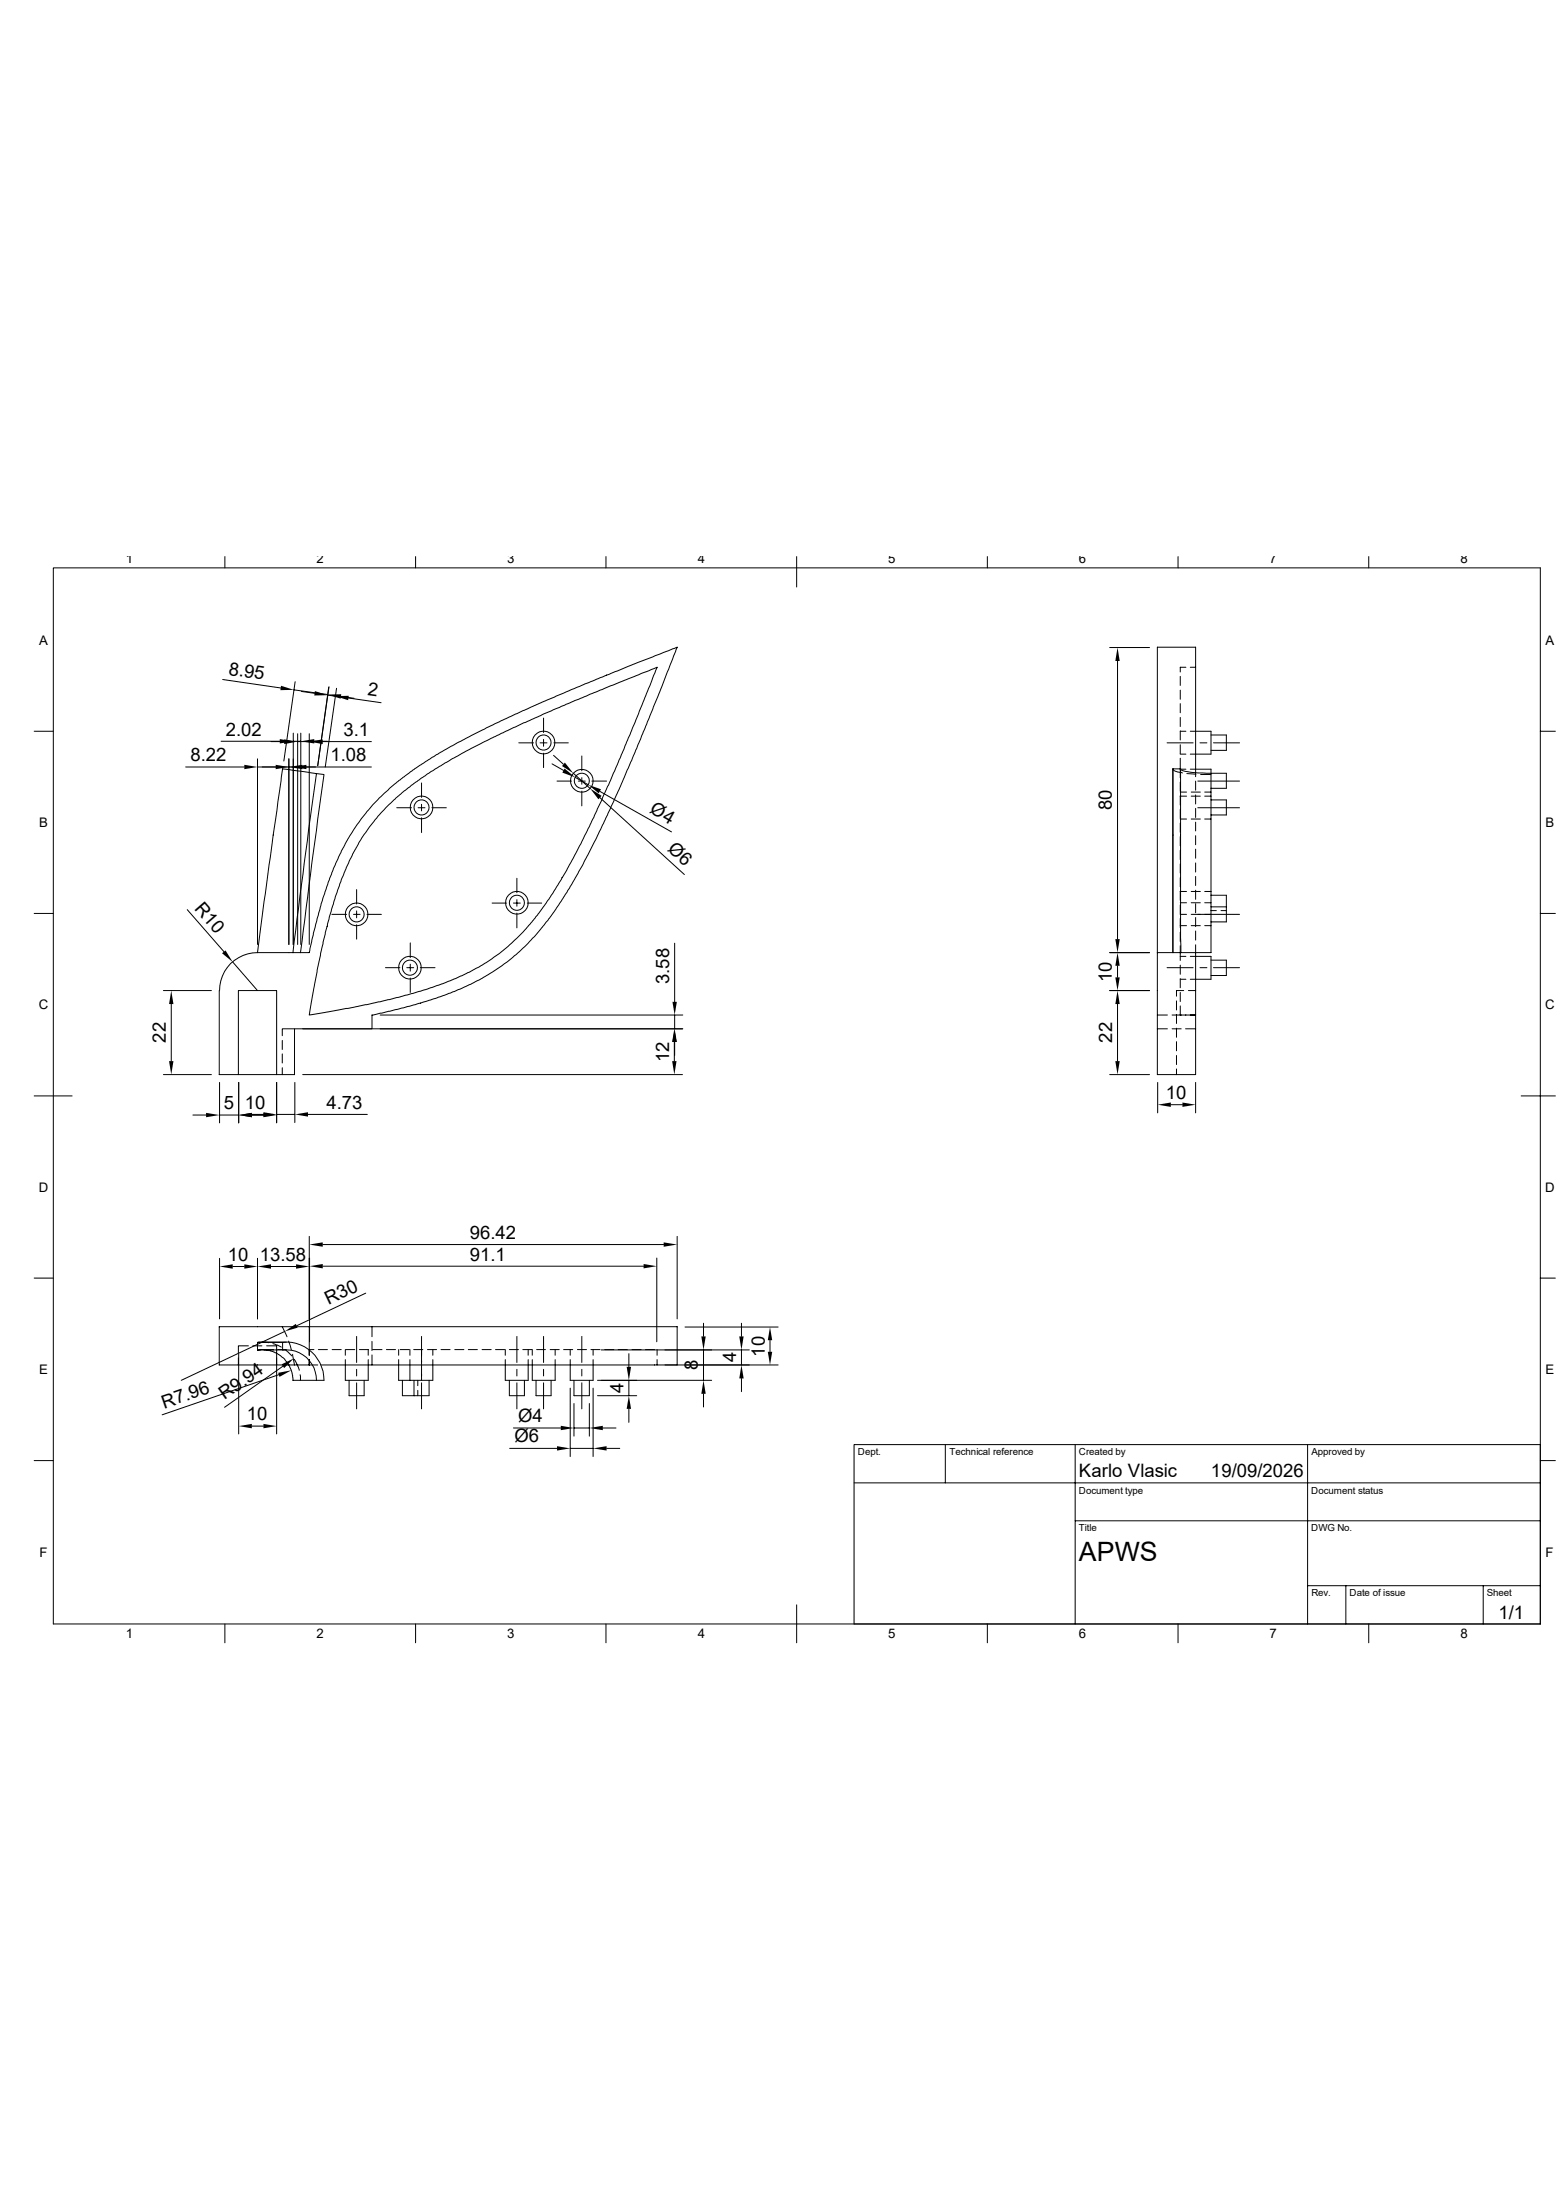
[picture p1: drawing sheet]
<svg xmlns="http://www.w3.org/2000/svg" width="210mm" height="297mm" viewBox="0 0 210 297" stroke-linecap="round" stroke-linejoin="round" font-family="sans-serif">
<g fill="none" stroke="#000" stroke-width=".13">
<path d="M7.2 76.7h200.7v142.5h-200.7zM30.4 75.1v1.6M56.1 75.1v1.6M81.8 75.1v1.6M107.5 75.1v4.1M133.3 75.1v1.6M159 75.1v1.6M184.7 75.1v1.6M4.6 98.7h2.6M30.1 91.7l7.8 1.2M39.6 99v28.5M39.7 93.1l4.5 .7"/>
<path d="M39.8 92l-1.5 10.7M40.2 99.1v28.4M40.6 99v28.5M40.7 93.3l1.8 .3M41.7 99.1v28.4M44.2 93.9l1.1 .1M44.4 92.7l-1.5 10.7 1.5-10.6M45.4 92.9l-1.5 10.6M46 94l1.8 .3M47 94.2l4.4 .7M73.4 96.9v2M73.4 99.8v1"/>
<path d="M149.8 87.4h5.4M150.8 89.2v37.6M159.3 98.7h.8M159.3 98.7v1.2M159.3 96.9v1.2M159.3 95v1.2M159.3 93.2v1.2M159.3 91.3v1.2M160.1 90.1h-.8v.6M160.7 98.7h2.7v3.1h-2.7M160.7 90.1h.7M163.4 99.2h2.1v2.1h-2.1"/>
<path d="M207.9 98.7h2M25.1 103.5h7.9M29.8 100.1h8M34.8 103.5h4.8M34.8 102.4v25.1M36.6 100.1h1.8M39 102.4v25.1M39.6 100.1h1M40.2 100.1h1.5M40.8 103.5h9.3M42.4 100.1h1.8M42.7 104.4l-1 7.6-2.2 16.6"/>
<path d="M43.6 100.1h6.5M52.3 108.8l2.3-2 2.3-1.8 3.2-2 3.5-2 4.1-2 5.7-2.6 6.2-2.7 9.1-3.6-5.8 14-2.7 6.2-1.8 3.6-1.9 3.6-2.4 3.9-1.5 2.1-1.8 2.1a28.2 28.2 0 0 1-12 7.5l-3 1-4.5 1.2-4.4 .8-5.2 .9 1.2-6.4 1.5-6.8 1.7-5 1-2.5 1.2-2.3a24.4 24.4 0 0 1 4-5.2zM53.6 109.1h1.9M56.4 109.1h1M56.9 105.7v2M56.9 108.6v.9M56.9 110.4v2M58.3 109.1h1.9M69.8 118.6v1.9M70 100.3h2M72.9 100.3h.9M73.4 101.7v1.9"/>
<path d="M74.5 103.1l1.6 .9M74.7 102l1.3 1.2M74.8 100.3h1.9M75.2 105.5h1.9M77.4 104.4l2.3 2.1M77.6 104.9l1.8 1.1M78.1 105.5h.9M78.5 102.1v2M78.5 105v.9M78.5 106.8v2M79.9 105.5h2M81 107.7l11.4 10.4"/>
<path d="M81 106.8l9.6 5.5M157.5 100.3h3.5M158.3 103.8a1.57 1.57 0 0 0 1.3 .6M158.3 103.8v24.8M158.3 103.8h.1M159.3 103.8v1.2M159.3 105.6v1.2M159.3 107.4v1.3M159.3 109.3v1.2M159.3 111.1v1.3M159.3 112.9v1.3M159.3 114.8v1.2"/>
<path d="M159.3 116.6v1.3M159.3 118.5v1.2M159.3 110.6h.8M159.3 107.5h.8M159.3 101.8h.8M159.3 106.9h.8M159.3 103.8h.8M159.3 102.4v1.4M159.3 100.5v1.3M159.3 103.8l.1 24.8M159.3 103.8h-1v24.8M159.3 103.8v.1"/>
<path d="M159.4 103.9a9.6 9.6 0 0 0 3.5 .5h2.6v2h-2.1M160.2 104.4l1.2 .1M160.7 103.8h2.7v24.8h-2M160.8 110.6h1.2M160.8 107.5h1.2M160.8 106.9h1.2M161.4 118.3v1.2M161.4 116.5v1.2M161.4 114.6v1.3M161.4 112.8v1.2M161.4 111v1.2M161.4 109.1v1.3"/>
<path d="M161.4 107.3v1.2M161.4 105.5v1.2M161.4 104.9v-17.5h-5.2v41.2M161.7 109.1h5.6M161.7 105.5h5.6M162 100.3h.9M162.1 104.6h1.3M162.6 110.6h.8M162.6 107.5h.8M162.6 106.9h.8M163.4 108h2.1v2h-2.1M163.8 100.3h3.5"/>
<path d="M4.6 123.3h2.6M22.1 133.7h6.4M23.1 135.6v7.7M25.3 122.8l4.9 5.7M29.6 133.7v11.4h2.6M31.4 129.9l3.4 3.8M32.2 133.7h5.1v11.4h-5.1zM34.8 128.6h4.7M34.8 128.6a5.1 5.1 0 0 0-5.2 5.1M34.8 128.6l3.3-24.8 5.6 .8-3.1 24M39.5 128.6h2.2l1.1-4.6 1.5-4.8 1.4-3.5 1.7-3.1a31.3 31.3 0 0 1 10.3-9.9l4-2.4 4-2 4.9-2.4 8.4-3.6 12.4-4.9-6.1 15.3-2.5 5.5-2.3 4.9-1.9 3.7-2.1 3.6-2.5 3.8-1.2 1.5a29.4 29.4 0 0 1-13.8 9l-3.7 1.1-5.1 1.2v1.9h-10.4v6.2h-2.5M39.8 138.9h-1.7v.9"/>
<path d="M40.9 138.9h51.3M44.8 123.4h2M47.7 123.4h.9M48.1 120.1v1.9M48.1 123v.9M48.1 124.8v2M49.5 123.4h2M51.3 137h40.9M52 130.6h2M54.9 130.6h.9M55.4 127.3v2M55.4 130.2v.9"/>
<path d="M55.4 132v2M56.7 130.6h2M66.4 121.9h2M69.3 121.9h.9M69.8 121.5v.8M69.8 123.3v2M71.2 121.9h1.9M91.1 127.3v8M91.1 137v1.9M149.8 128.6h5.4M149.8 133.7h5.4M150.8 130.4v1.6"/>
<path d="M150.8 135.6v7.7M156.2 128.6v16.5h5.2v-11.4M156.2 138.9h1.4M156.2 128.6h5.2M156.2 137h1.4M157.5 130.6h3.5M158.2 138.9h1.2M158.2 137h3.2M158.8 135.1v1.3M158.8 136.9v1.3M158.8 138.8v1.2M159.3 120.3v1.2"/>
<path d="M159.3 122.2v1.2M159.3 124v1.2M159.3 125.9v1.2M159.3 127.7v.9M159.3 125h.8M159.3 121.9h.8M159.3 123.4h.8M159.3 120.4h.8M159.3 132.2h.8M159.3 129.1h.8M159.3 135.8v1.2M159.3 134v1.2"/>
<path d="M159.3 132.1v1.2M159.3 130.3v1.2M159.3 128.6v1.1M159.8 133.7h-1v.8M160 138.9h1.4M160.4 133.7h1M160.7 129.1h2.7v3.1h-2.7M160.8 125h1.2M160.8 121.9h1.2M160.8 123.4h6.5M160.8 120.4h1.2M161.4 127.6v1"/>
<path d="M161.4 125.7v1.2M161.4 123.9v1.2M161.4 122v1.2M161.4 120.2v1.2M161.4 128.6v5.1M162 130.6h.9M162.6 125h.8M162.6 121.9h.8M162.6 120.4h.8M163.4 129.6h2.1v2.1h-2.1M163.4 120.9h2.1v1.5M163.4 122.9h.8"/>
<path d="M163.4 122.4h2.1M163.8 130.6h3.5M164.8 122.9h.7M165.5 122.4v2.1h-2.1M207.9 123.3h2M4.6 148h5.1M22.1 145.1h6.4M26 150.5h1.8M29.6 146.1v5.5M29.6 150.5h2.6M32.2 146.1v5.5M33.7 150.5h1.9"/>
<path d="M35.8 150.5h-1.8M37.3 146.1v5.5M37.3 150.5h2.5M38.1 140.5v1.2M38.1 142.3v1.2M38.1 144.1v1M39.8 146.1v5.5M40.9 145.1h51.2M41.6 150.5h8M91 140.7v2.6M91.1 140.7v1.8M149.8 145.1h5.4"/>
<path d="M156.3 146.1v4.1M158 149.1h1.6M158.8 140.6v1.3M158.8 142.5v1.2M158.8 144.3v.8M161.4 146.1v4.1M205.3 148h4.6M4.6 172.6h2.6M29.6 169.9v8.2M31.4 171h1.6M34.8 169.9v8.2M36.6 171h3.4"/>
<path d="M38.1 179.1l.6 1.4M38.4 179.7l-13.9 6.7M41.7 179.1h-12.1v5.2h9.4M41.7 166.9v11.2M41.8 169.8v11.3M43.6 168h46M43.6 170.9h43.3M49.4 174.6l-9.4 4.4M50.2 179.1v1.4M88.6 169.8v11.3M91.4 166.9v11.2M92.5 179.2h12.5"/>
<path d="M95 178.6v1.8M100.1 178.6v1.8M207.9 172.6h2M4.6 197.2h2.6M32.2 183.3v1M32.2 182.8v10.8M33.5 181.7h-1.3v1M34 192.5h1.6M34.1 181.7h1.2M34.8 182.3l.4-.1h.7l1.1 .3 1.2 .8 .8 1M34.8 181.2h3.3v1l-3.3 .1M35.4 181.2h-.6v1.1"/>
<path d="M35.4 181.2l.8 .1M35.4 181.2h3.3M35.7 182.2h1.2M36 181.7h1.3v1M36.8 181.4l1.2 .5M37.3 182.8v10.8M37.5 182.2h1.2M37.6 185.6l-15.7 5.4M38.2 181.2a5.1 5.1 0 0 1 5.5 5.2h-1M38.2 182.3a4 4 0 0 1 4.5 4.1M38.2 184.4l-7.9 5.6M38.5 182.2l.9 .8"/>
<path d="M38.9 181.1l.4 1.1M39 184.3h2.7M39 184.3l.4 1 .1 1.1h3.2M39.5 182.8l.3 1.5M39.8 183.5l.6 1.5M40.5 185.6l.1 .8M41.7 184.3h1.2M41.7 182.2v-3.1h49.7v5.2h-48.1M41.7 183.6v.7M42.4 182.2h-.7v.8M43 182.2h1.2M44.8 182.2h1.3"/>
<path d="M46.6 183.6v2.8h3.1v-2.8M46.6 182.2v.8M46.7 182.2h1.2M47.1 186.4v2h2v-2M48.1 180.4v3.5M48.1 184.9v.9M48.1 186.7v3.5M48.5 182.2h1.2M49.7 182.2v.8M50.2 181.1v1.2M50.2 182.9v1.4M50.3 182.2h1.3"/>
<path d="M52.2 182.2h1.2M53.8 183.6v2.8h1.5M53.8 182.2v.8M54 182.2h1.2M54.3 186.4v2h1.6M55.3 182.2v.8M55.3 183.6v2.8M55.8 182.2h1.3M55.9 186.4v2M56.4 186.4v.7M56.4 187.7v.7M56.9 180.4v6"/>
<path d="M56.9 186.7v3.5M57.7 182.2h1.2M57.9 186.4v2h-2M58.4 183.6v2.8h-3.1M58.4 182.2v.8M59.5 182.2h1.2M61.4 182.2h1.2M63.2 182.2h1.2M65.1 182.2h1.2M66.9 182.2h1.2M68.2 183.6v2.8h3.1v-2.8M68.2 182.2v.8"/>
<path d="M68.7 182.2h1.3M68.7 186.4v2h2.1v-2M68.8 195.5h6.4M69.3 192.8h6.4M69.8 180.4v3.5M69.8 184.9v.9M69.8 186.7v3.5M70.6 182.2h1.2M71.3 182.2v.8M71.8 183.6v2.8h3.1v-2.8M71.8 182.2v.8M72.3 186.4v2h2.1v-2"/>
<path d="M72.4 182.2h1.2M73.4 180.4v3.5M73.4 184.9v.9M73.4 186.7v3.5M74.3 182.2h1.2M74.9 182.2v.8M76.1 182.2h1.2M77 187.4v9.2M77 195.5h3.1M77 183.6v2.8h3.1v-2.8M77 182.2v.8M77.5 186.4v2h2v-2"/>
<path d="M77.5 189.5v4.4M77.5 192.8h2M77.9 182.2h1.3M78.5 180.4v3.5M78.5 184.9v.9M78.5 186.7v3.5M79.5 189.5v4.4M79.8 182.2h1.2M80.1 182.2v.8M80.1 187.4v9.2M80.6 186.4h15.5M80.6 188.4h5.3"/>
<path d="M81.4 192.8h1.7M81.6 182.2h1.2M81.9 195.5h1.8M83.4 182.2h1.3M84.9 182.8v1.7M84.9 186.4v2M84.9 190.2v1.8M85.3 182.2h1.2M87.1 182.2h1.2M88.7 182.2v.8M88.7 183.6v.7M89.7 184.3h15.3"/>
<path d="M95 182.2v4.2M95 188.2v1.7M100.1 182.2v2.1M100.1 186.1v1.8M101.1 182.2h-19.9M103.9 180.9v1.6M127.6 195v5.2M145.1 195v24.2M176.5 195v24.2M207.9 195h-92.6v24.2M207.9 197.2h2M30.4 219.2v2.6"/>
<path d="M56.1 219.2v2.6M81.8 219.2v2.6M107.5 216.7v5.1M115.3 200.2h92.6M133.3 219.2v2.6M145.1 205.3h62.8M159 219.2v2.6M176.5 214.1h31.4M181.7 214.1v5.1M184.7 219.2v2.6M200.2 214.1v5.1"/>
<circle cx="56.9" cy="109" r="1.53"/>
<circle cx="56.9" cy="109" r="1.02"/>
<circle cx="73.4" cy="100.2" r="1.53"/>
<circle cx="73.4" cy="100.2" r="1.02"/>
<circle cx="78.5" cy="105.4" r="1.53"/>
<circle cx="78.5" cy="105.4" r="1.02"/>
<circle cx="48.1" cy="123.4" r="1.53"/>
<circle cx="48.1" cy="123.4" r="1.02"/>
<circle cx="55.3" cy="130.6" r="1.53"/>
<circle cx="55.3" cy="130.6" r="1.02"/>
<circle cx="69.8" cy="121.9" r="1.53"/>
<circle cx="69.8" cy="121.9" r="1.02"/>
</g>
<g fill="#000">
<path d="M37.8 99.8l1.8 .3-1.8 .3zM37.9 92.6l1.8 .5-1.9 .1zM38.4 99.8l1.8 .3-1.8 .4zM40.6 100.1l1.8-.3v.6zM42.5 93.3l1.7 .6h-1.8zM41.7 100.1l1.9-.3v.7zM44.2 93.8l1.9-.1-.1 .6zM45.3 94l1.8-.1-.1 .6zM150.8 87.4l.3 1.8h-.6zM33 103.3l1.8 .2-1.8 .3zM37.2 103.3l1.8 .2-1.8 .3zM39 103.5l1.8-.2v.5z"/>
<path d="M39.6 103.5l1.8-.2v.5zM76.2 103.8l1.4 1.1-1.7-.6zM76.2 103l1.2 1.4-1.5-1zM79.4 106l1.7 .6-.3 .5zM79.7 106.5l1.5 .9-.4 .5zM23.1 133.7l.3 1.9h-.6zM30 128.7l.4-.4 1 1.6zM90.8 135.3h.6l-.3 1.7zM150.8 133.7l.3 1.9h-.6zM150.5 132h.6l-.3 1.7zM150.8 128.6l.3 1.8h-.6zM150.5 126.8h.6l-.3 1.8z"/>
<path d="M22.8 143.3h.6l-.3 1.8zM27.8 150.2l1.8 .3-1.8 .3zM32.2 150.5l1.8-.3v.6zM35.6 150.2l1.7 .3-1.7 .3zM35.6 150.2l1.7 .3-1.7 .2zM39.8 150.5l1.8-.3v.5zM90.7 143.3h.6l-.3 1.8zM91 138.9l.3 1.8h-.6zM91.1 138.9l.3 1.8h-.6zM150.5 143.3h.6l-.3 1.8zM156.3 149.1l1.7-.3v.6zM159.6 148.8l1.8 .3-1.8 .3z"/>
<path d="M29.6 171l1.8-.3v.6zM33 170.7l1.8 .3-1.8 .3zM34.8 171l1.8-.3v.6zM38.4 179.7l1.5-1 .3 .5zM40 170.7l1.7 .3-1.7 .3zM41.7 168l1.9-.3v.6zM41.8 170.9l1.8-.3v.6zM86.9 170.6l1.7 .3-1.7 .3zM89.6 167.7l1.8 .3-1.8 .3zM32.2 192.5l1.8-.3v.6zM35.6 192.2l1.7 .3-1.7 .3zM37.5 185.3l1.8-.3-1.6 .9z"/>
<path d="M38 184.2l1.7-.8-1.3 1.3zM75.2 195.2l1.8 .3-1.8 .3zM75.7 192.5l1.8 .3-1.8 .3zM79.5 192.8l1.9-.3v.6zM80.1 195.5l1.8-.3v.6zM84.6 184.5h.6l-.3 1.9zM84.9 188.4l.3 1.8h-.6zM95 186.4l.2 1.8h-.5zM94.7 180.4h.5l-.2 1.8zM99.8 180.4h.6l-.3 1.8zM100.1 184.3l.3 1.8h-.6zM103.9 179.2l.3 1.7h-.6z"/>
<path d="M103.6 182.5h.6l-.3 1.8z"/>
</g>
<text font-size="3.6" x="145.6" y="210.7">APWS</text>
<g font-size="2.5">
<text x="30.8" y="91.1" transform="rotate(8 30.8 91.1)">8.95</text>
<text x="49.6" y="93.9" transform="rotate(8 49.6 93.9)">2</text>
<text x="30.5" y="99.3">2.02</text>
<text x="46.4" y="99.4">3.1</text>
<text x="25.7" y="102.8">8.22</text>
<text x="44.6" y="102.8">1.08</text>
<text x="87.6" y="109.7" transform="rotate(30 87.6 109.7)">Ø4</text>
<text x="150.1" y="109.4" transform="rotate(-90 150.1 109.4)">80</text>
<text x="90" y="114.8" transform="rotate(42 90 114.8)">Ø6</text>
<text x="26.2" y="122.7" transform="rotate(49 26.2 122.7)">R10</text>
<text x="90.3" y="132.8" transform="rotate(-90 90.3 132.8)">3.58</text>
<text x="150.1" y="132.6" transform="rotate(-90 150.1 132.6)">10</text>
<text x="22.4" y="140.8" transform="rotate(-90 22.4 140.8)">22</text>
<text x="90.3" y="143.4" transform="rotate(-90 90.3 143.4)">12</text>
<text x="150.1" y="140.8" transform="rotate(-90 150.1 140.8)">22</text>
<text x="30.2" y="149.8">5</text>
<text x="33.1" y="149.8">10</text>
<text x="44.1" y="149.7">4.73</text>
<text x="157.4" y="148.4">10</text>
<text x="63.4" y="167.3">96.42</text>
<text x="30.7" y="170.2">10</text>
<text x="35.1" y="170.2">13.58</text>
<text x="63.4" y="170.2">91.1</text>
<text x="44.3" y="176.1" transform="rotate(-25 44.3 176.1)">R30</text>
<text x="94.2" y="185" transform="rotate(-90 94.2 185)">8</text>
<text x="99.4" y="183.9" transform="rotate(-90 99.4 183.9)">4</text>
<text x="103.2" y="183.2" transform="rotate(-90 103.2 183.2)">10</text>
<text x="22.1" y="190.2" transform="rotate(-19 22.1 190.2)">R7.96</text>
<text x="30.3" y="189.1" transform="rotate(-35 30.3 189.1)">R9.94</text>
<text x="33.3" y="191.8">10</text>
<text x="69.9" y="192">Ø4</text>
<text x="84.2" y="188" transform="rotate(-90 84.2 188)">4</text>
<text x="69.4" y="194.7">Ø6</text>
<text x="145.6" y="199.4">Karlo Vlasic</text>
<text x="163.4" y="199.4">19/09/2026</text>
<text x="202.3" y="218.5">1/1</text>
</g>
<g font-size="1.8">
<text x="17" y="76">1</text>
<text x="42.7" y="76">2</text>
<text x="68.5" y="76">3</text>
<text x="94.2" y="76">4</text>
<text x="119.9" y="76">5</text>
<text x="145.6" y="76">6</text>
<text x="171.4" y="76">7</text>
<text x="197.1" y="76">8</text>
<text x="5.3" y="87">A</text>
<text x="208.6" y="87">A</text>
<text x="5.3" y="111.7">B</text>
<text x="208.6" y="111.7">B</text>
<text x="5.2" y="136.3">C</text>
<text x="208.5" y="136.3">C</text>
<text x="5.2" y="160.9">D</text>
<text x="208.5" y="160.9">D</text>
<text x="5.3" y="185.5">E</text>
<text x="208.6" y="185.5">E</text>
<text x="5.3" y="210.1">F</text>
<text x="208.6" y="210.1">F</text>
<text x="17" y="221.1">1</text>
<text x="42.7" y="221.1">2</text>
<text x="68.4" y="221.1">3</text>
<text x="94.2" y="221.1">4</text>
<text x="119.9" y="221.1">5</text>
<text x="145.6" y="221.1">6</text>
<text x="171.4" y="221.1">7</text>
<text x="197.1" y="221.1">8</text>
</g>
<g font-size="1.3">
<text x="115.8" y="196.5">Dept.</text>
<text x="128.1" y="196.5">Technical reference</text>
<text x="145.6" y="196.5">Created by</text>
<text x="177" y="196.5">Approved by</text>
<text x="145.6" y="201.6">Document type</text>
<text x="177" y="201.6">Document status</text>
<text x="145.6" y="206.8">Title</text>
<text x="177" y="206.8">DWG No.</text>
<text x="177" y="215.5">Rev.</text>
<text x="182.2" y="215.5">Date of issue</text>
<text x="200.7" y="215.5">Sheet</text>
</g>
</svg>
